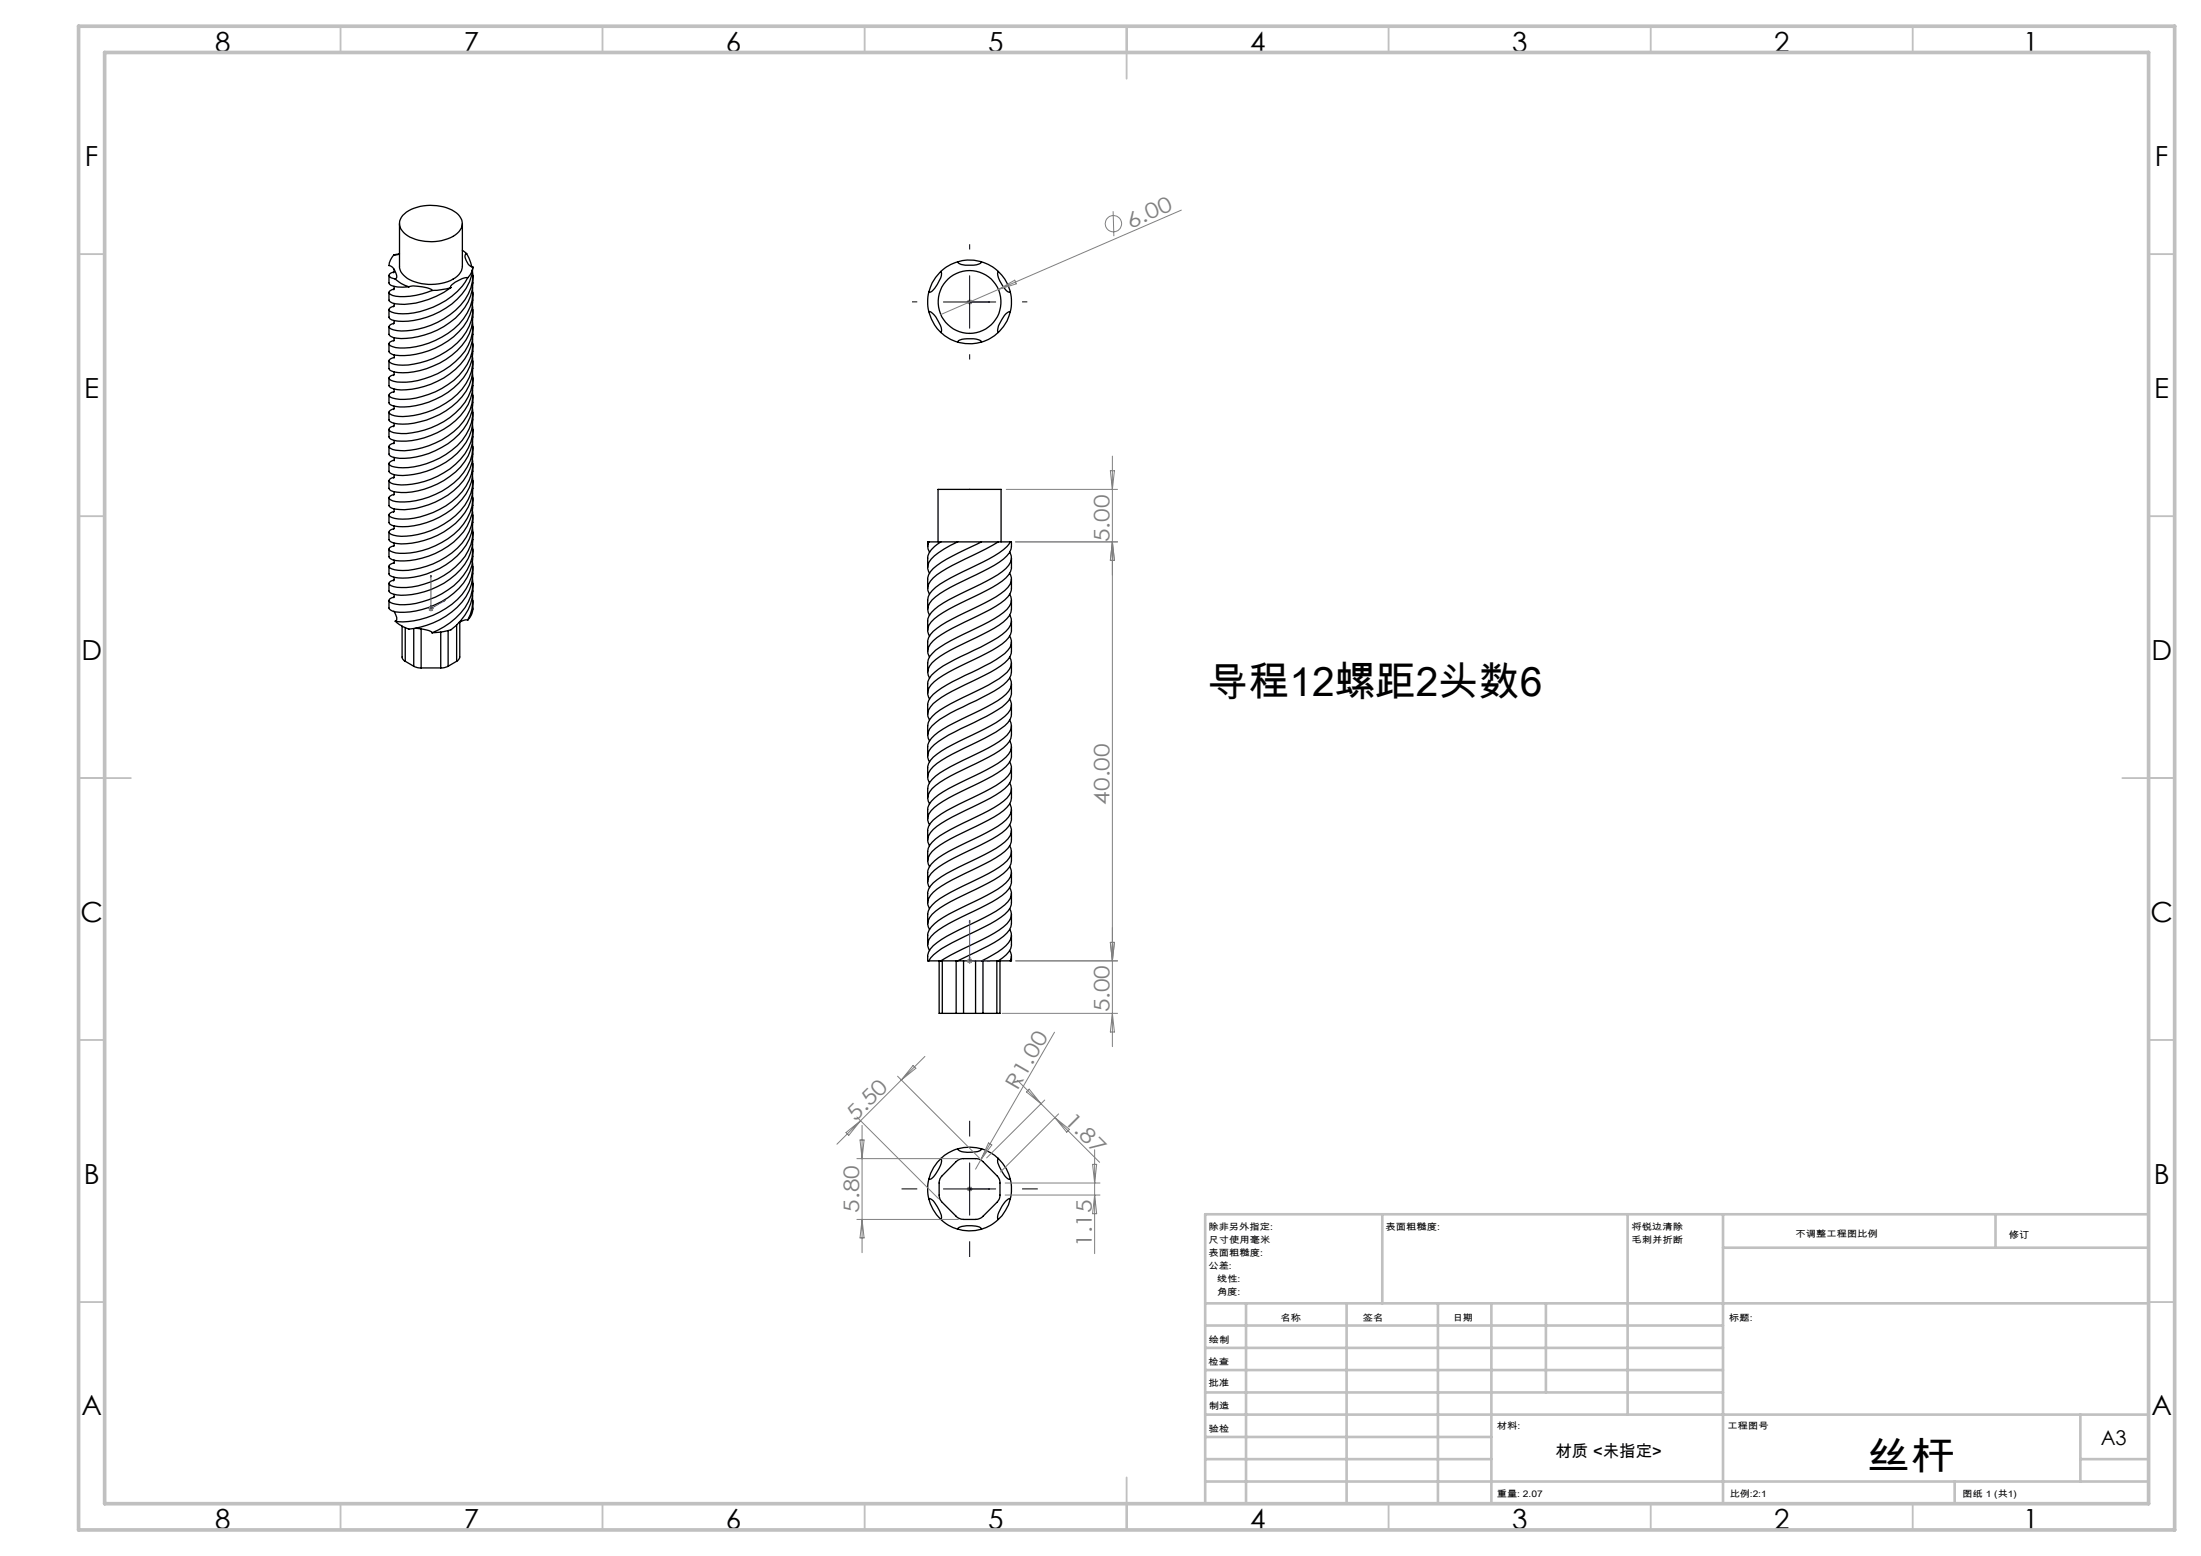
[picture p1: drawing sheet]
<svg xmlns="http://www.w3.org/2000/svg" width="420mm" height="297mm" viewBox="0 0 420 297" stroke-linecap="round" stroke-linejoin="round" font-family="sans-serif">
<g fill="none" stroke="#000" stroke-width=".25">
<path d="M74.2 52.6v1.4a1.57 1.57 0 0 0 1.7 .8l2.1-.1M74.2 55.8v1.5M74.2 59.1v1.4M75.2 51.4l-.1 .7M75.2 54.6l-.1 .7M75.2 57.9l-.1 .7M75.2 48.6a3.4 3.4 0 0 0-1 2.1 2.07 2.07 0 0 1 1.4 2.4l-.2 .2M75.2 51.9a1.07 1.07 0 0 0-1 .7 1.28 1.28 0 0 0 1.2 .7M75.2 55.2a.82 .82 0 0 0-.9 .8 2.68 2.68 0 0 0 2 .6 15 15 0 0 0 6.1-1.1M75.4 53.3a6.3 6.3 0 0 0 2.6 1.4M76.2 48.5l-1 .1M76.2 42.7v8.1a3.7 3.7 0 0 0 3.1 3 8.9 8.9 0 0 0 8-1.1l.8-1 .1-.8v-8.2"/>
<path d="M76.8 41.1a8.6 8.6 0 0 1 8.9-1.2 3.4 3.4 0 0 1 2.5 2.9 4 4 0 0 1-3.3 3 9 9 0 0 1-7.5-1.1 2.31 2.31 0 0 1-.6-3.6zM78 54.7a6.9 6.9 0 0 1 4.4 .7v.1M86 54.9a14.3 14.3 0 0 1-11.1 3l-.6-.5v-.1M86 54.9l-1.7 .4-1.9 .2M88.2 47.8l.8 .6M89 48.4l-.2 .1a2.2 2.2 0 0 0 1.4 2.5M89 48.4l.5 .9 .5 1.6M89.3 53a4.4 4.4 0 0 0-3.3 1.6v.3M89.3 53a14.6 14.6 0 0 1-11.4 6.9 6.5 6.5 0 0 1-3.5-.5l-.2-.2a.96 .96 0 0 1 1-.7M90.1 51.6a9 9 0 0 1-4.2 8.5 14.5 14.5 0 0 1-10.8 2.9l-.5-.2-.4-.4a1.19 1.19 0 0 1 1-.7M90.1 58.2a8.9 8.9 0 0 1-3.9 8.2 15.3 15.3 0 0 1-10.9 3.2l-.5-.2-.6-.4a1.04 1.04 0 0 1 1-.8M90.2 54.9a8.8 8.8 0 0 1-3.6 7.9 15.5 15.5 0 0 1-11.1 3.6l-1.2-.6-.1-.3 .2-.2 .8-.3"/>
<path d="M90.2 57.3a9.5 9.5 0 0 1-4.7 7.8 14.5 14.5 0 0 1-10.6 2.6l-.6-.5v-.1M90.2 52.6a9.6 9.6 0 0 1-4.4 9 15 15 0 0 1-10.7 2.8l-.5-.2-.4-.4v-1.4M90.2 51a10.8 10.8 0 0 1-6.3 8.5 13.5 13.5 0 0 1-9.1 1.6l-.4-.2-.1-.4M90.2 51a3.2 3.2 0 0 1-.9 2M90.2 55.8v1.5M90.2 59.1v1.4M177.2 59.5h.1a2.72 2.72 0 0 1 1.7 1.8 2.49 2.49 0 0 1 .6 2.1l-.1 .1M177.2 59.5a8.5 8.5 0 0 0 2.3 4M177.2 55.8a8.2 8.2 0 0 0 0 3.7M179.5 51.8v.1a1.26 1.26 0 0 1-.2 1.6 3.5 3.5 0 0 1-2 2.3h-.1M179.5 51.8a8.1 8.1 0 0 0-2.3 4M182.7 50a1.58 1.58 0 0 0 1.5 .6 5.6 5.6 0 0 0 2.9-.3l.2-.3"/>
<path d="M182.7 50a7.3 7.3 0 0 1 4.6 0M182.7 50a8.1 8.1 0 0 0-3.2 1.8M187.3 50a8.1 8.1 0 0 1 3.2 1.8M190.5 51.8a1.13 1.13 0 0 0 0 1.3l.3 .5a4.5 4.5 0 0 0 1.7 2.2h.3M190.5 51.8a7.6 7.6 0 0 1 2.3 4M192.8 59.5h-.3a5.5 5.5 0 0 0-2.1 3.7l.1 .3M192.8 59.5a7.3 7.3 0 0 1-2.3 3.9M192.8 55.8a8.2 8.2 0 0 1 0 3.7M74.2 65.6v1.5M74.2 68.9v1.4M74.2 75.4v1.5M74.2 78.7v1.4"/>
<path d="M75.2 64.4l-.1 .7M75.2 61.2l-.1 .6M75.2 71l-.1 .7M75.2 74.3l-.1 .6M75.2 77.5l-.1 .7M75.2 67.7v.6M90.1 68a8.9 8.9 0 0 1-3.9 8.2 15.3 15.3 0 0 1-10.9 3.2l-.5-.2-.6-.4a1.04 1.04 0 0 1 1-.8M90.1 77.8a8.9 8.9 0 0 1-3.9 8.1 14.9 14.9 0 0 1-10.9 3.2l-.5-.1-.6-.4a1.04 1.04 0 0 1 1-.8M90.2 74.5a8.7 8.7 0 0 1-3.6 7.9 15.5 15.5 0 0 1-11.1 3.5 1.21 1.21 0 0 1-1.3-.8l.6-.4 .4-.1M90.2 71.3a9.2 9.2 0 0 1-4.3 8.4 15 15 0 0 1-10.8 2.9l-.5-.2-.4-.5a1.07 1.07 0 0 1 1-.6M90.2 61.5a9.2 9.2 0 0 1-4.3 8.4 14.5 14.5 0 0 1-10.8 2.9l-.5-.2-.4-.5 .4-.4 .6-.2M90.2 64.7a8.8 8.8 0 0 1-3.6 7.9 15.7 15.7 0 0 1-11.1 3.5 1.15 1.15 0 0 1-1.3-.8l.6-.4 .4-.1"/>
<path d="M90.2 70.3a9.7 9.7 0 0 1-5.1 8.1 15.4 15.4 0 0 1-9.8 2.4l-.9-.4-.1-.3M90.2 60.5a9.7 9.7 0 0 1-5.1 8.1 14.8 14.8 0 0 1-9.8 2.4l-.9-.3-.1-.4M90.2 67.1a9.6 9.6 0 0 1-4.7 7.8 15.3 15.3 0 0 1-10 2.7 1.11 1.11 0 0 1-1.2-.7M90.2 76.9a9.6 9.6 0 0 1-4.7 7.8 15.3 15.3 0 0 1-10 2.7 1.11 1.11 0 0 1-1.2-.7M90.2 72.1a9.6 9.6 0 0 1-4.4 9.1 14.7 14.7 0 0 1-10.7 2.8l-.5-.1-.4-.5v-1.5M90.2 62.4a9.6 9.6 0 0 1-4.4 9 15.6 15.6 0 0 1-10.1 3 1.6 1.6 0 0 1-1.5-.8v-1.5M90.2 65.6v1.5M90.2 68.9v1.4M90.2 75.4v1.5M90.2 78.7v1.4M179.5 63.5a8.1 8.1 0 0 0 3.2 1.8M182.7 65.3l.1-.1a1.34 1.34 0 0 1 1.2-.5 4.1 4.1 0 0 1 3.3 .5v.1"/>
<path d="M182.7 65.3a8.1 8.1 0 0 0 4.6 0M190.5 63.5a8.1 8.1 0 0 1-3.2 1.8M74.2 85.2v1.5M74.2 88.5v1.5M74.2 95v1.5M74.2 98.3v1.4M75.2 84.1l-.1 .6M75.2 80.8l-.1 .7M75.2 90.6l-.1 .7M75.2 93.8l-.1 .7M75.2 97.1l-.1 .7M75.2 87.3v.6"/>
<path d="M90.1 87.6a8.9 8.9 0 0 1-3.9 8.1 14.9 14.9 0 0 1-10.9 3.3l-.9-.4-.2-.2a.96 .96 0 0 1 1-.8M90.1 97.4a8.9 8.9 0 0 1-3.9 8.1 15.3 15.3 0 0 1-10.9 3.3l-.9-.4-.2-.2a1.04 1.04 0 0 1 1-.8M90.2 94a8.8 8.8 0 0 1-3.6 8 15.5 15.5 0 0 1-11.1 3.5l-1.2-.5-.1-.3 .2-.2 .8-.3M90.2 90.9a9.1 9.1 0 0 1-4.3 8.4 14.5 14.5 0 0 1-10.8 2.9l-.5-.2-.4-.4a1.19 1.19 0 0 1 1-.7M90.2 81.1a9.2 9.2 0 0 1-4.3 8.4 15 15 0 0 1-10.8 2.9l-.5-.2-.4-.4a1.07 1.07 0 0 1 1-.7M90.2 84.3a8.7 8.7 0 0 1-3.6 7.9 15 15 0 0 1-11.7 3.4l-.6-.4a.82 .82 0 0 1 .9-.8M90.2 89.9a9.7 9.7 0 0 1-5.1 8.1 13.8 13.8 0 0 1-10.3 2.3l-.4-.3-.1-.3M90.2 80.1a9.8 9.8 0 0 1-5.1 8.1 15.4 15.4 0 0 1-9.8 2.4l-.9-.4-.1-.2M90.2 99.7a9.7 9.7 0 0 1-5.1 8.1 14.8 14.8 0 0 1-9.8 2.4l-.9-.3-.1-.4M90.2 86.7a9.6 9.6 0 0 1-4.7 7.8 14.2 14.2 0 0 1-10.6 2.5l-.6-.4v-.1M90.2 96.5a9.5 9.5 0 0 1-4.7 7.8 14.5 14.5 0 0 1-10.6 2.6l-.6-.5v-.1M90.2 91.8a9.6 9.6 0 0 1-4.4 8.9 15 15 0 0 1-10.7 2.9l-.5-.2-.4-.4v-1.4"/>
<path d="M90.2 81.9a9.5 9.5 0 0 1-4.4 9 14.5 14.5 0 0 1-10.7 2.9l-.5-.1-.4-.5v-1.4M90.2 85.2v1.5M90.2 88.5v1.5M90.2 95v1.5M90.2 98.3v1.4M74.2 104.8v1.5M74.2 108.1v1.4M75.1 116.7h.1a1.6 1.6 0 0 1 .4 1.8l-.2 .1M75.2 103.6l-.1 .7M75.2 100.4l-.1 .6M75.2 110.2l-.1 .7M75.2 113.4l-.1 .7"/>
<path d="M75.2 106.9v.6M76.7 119.5v6l.3 .5 .3 .2M77.3 119.8v6.4M79 120v7.2M79.2 119.9a5.8 5.8 0 0 1 3.2 .8v.1M87.1 119.3v6.9M87.7 118.7v6.7l-.2 .5-.4 .3M89.3 118.4l-.1-.1a2.21 2.21 0 0 0-1.6 .5M90.1 107.2a8.9 8.9 0 0 1-3.9 8.2 15.3 15.3 0 0 1-10.8 3.2M90.2 113.7a8 8 0 0 1-.9 4.7M90.2 110.5a9.2 9.2 0 0 1-4.3 8.4l-1.2 .8-2.3 1.1M90.2 100.7a9.2 9.2 0 0 1-4.3 8.4 14.5 14.5 0 0 1-10.8 2.9l-.5-.2-.4-.5 .4-.4 .6-.2"/>
<path d="M90.2 103.9a8.8 8.8 0 0 1-3.6 7.9 15.7 15.7 0 0 1-11.1 3.5 1.15 1.15 0 0 1-1.3-.8l.2-.2 .8-.3M90.2 109.5a9.7 9.7 0 0 1-5.1 8.1 16.3 16.3 0 0 1-7.1 2.5 7.8 7.8 0 0 1-2.6-1.5M90.2 106.3a9.6 9.6 0 0 1-4.7 7.8 14.5 14.5 0 0 1-10.6 2.6l-.7-.6v-1.5M90.2 116.1a2.97 2.97 0 0 1-.9 2.3M90.2 111.3a9.7 9.7 0 0 1-4.2 8.9l-1.7 .4-1.9 .2M90.2 101.6a9.6 9.6 0 0 1-4.4 9 15.6 15.6 0 0 1-10.1 3 1.6 1.6 0 0 1-1.5-.8v-1.5M90.2 104.8v1.5M90.2 108.1v1.4M90.2 114.6v1.5M177.2 103.4h2.3M177.2 103.4l-.2 .7 .1 .7 .3 .6M177.2 103.4h-.2v.9"/>
<path d="M179 103.4v-10h12v10M179.5 103.4a4.4 4.4 0 0 0-2.5 4.9M179.5 103.4h3.2M182.7 103.4a12.6 12.6 0 0 0-5.4 3.9 1.96 1.96 0 0 0 .1 2.1M182.7 103.4h4.6M187.3 103.4a60.5 60.5 0 0 0-8.5 4.5 3.9 3.9 0 0 0-1.8 4.4M187.3 103.4h3.2M190.5 103.4h2.3M190.5 103.4l-2.4 1.4a77.8 77.8 0 0 0-9.3 4.9 3.4 3.4 0 0 0-1.7 3l.3 .7M192.7 105.4a2.23 2.23 0 0 1-.8 3.1 39.7 39.7 0 0 1-8.5 4.8l-2.4 1.2a7.5 7.5 0 0 0-3.9 3.6l-.1 2.2M192.7 113.4a2.15 2.15 0 0 1-.5 2.9 33 33 0 0 1-8.4 4.8l-2.4 1.2a12.9 12.9 0 0 0-4 3l-.4 1.2v1.8M192.7 117.4a1.9 1.9 0 0 1-.2 2.5 16.1 16.1 0 0 1-5.4 3.6l-4.9 2.4a11.7 11.7 0 0 0-4.9 3.6l-.2 .6-.1 2.2"/>
<path d="M192.7 109.4a2.01 2.01 0 0 1-.4 2.7 28.7 28.7 0 0 1-8.1 4.8l-2.4 1.2a10.2 10.2 0 0 0-4.6 3.6l-.2 .6v2M192.8 103.4h.2a3.1 3.1 0 0 1-1.5 3.3 59.4 59.4 0 0 1-9 4.8l-1.1 .6a8.4 8.4 0 0 0-4.3 3.6l-.1 .6 .4 1.1M192.8 103.4a9.5 9.5 0 0 1-4.1 3.3l-1.2 .6a59.4 59.4 0 0 0-9 4.8 3.8 3.8 0 0 0-1.5 4.2M193 110.5a3.9 3.9 0 0 1-2 4.6l-3.1 1.8a75.7 75.7 0 0 0-9.1 4.8 3.4 3.4 0 0 0-1.7 3l.3 .7M193 114.5a4.1 4.1 0 0 1-2.3 4.8l-3.2 1.8a56.6 56.6 0 0 0-9 4.8 2.94 2.94 0 0 0-1.4 3l.3 .5M193 118.5a3.9 3.9 0 0 1-1.8 4.4 72.9 72.9 0 0 1-9.1 4.8l-1.1 .6a10.4 10.4 0 0 0-3.7 3 1.96 1.96 0 0 0 .1 2.1M193 106.5a3.9 3.9 0 0 1-1.8 4.4 72.9 72.9 0 0 1-9.1 4.8l-1.1 .6a10.4 10.4 0 0 0-3.7 3 1.96 1.96 0 0 0 .1 2.1M77.3 126.2l1.7 1M79 127.2l.6 .2 .8 .1M80.4 127.5h3.7M80.4 120v7.5M84.1 120.6v6.9"/>
<path d="M85.5 127.2l-.6 .2-.8 .1M85.5 120.4v6.8M87.1 126.2l-1.6 1M192.7 129.4a2.23 2.23 0 0 1-.8 3.1 39.7 39.7 0 0 1-8.5 4.8l-2.4 1.2a7.5 7.5 0 0 0-3.9 3.6l-.1 2.2M192.7 137.4a2.2 2.2 0 0 1-.5 2.9 33 33 0 0 1-8.4 4.8l-2.4 1.2a11.6 11.6 0 0 0-4 3l-.4 1.2v1.8M192.7 125.4a2.2 2.2 0 0 1-.5 2.9 33 33 0 0 1-8.4 4.8l-2.4 1.2a11.6 11.6 0 0 0-4 3l-.4 1.2v1.8M192.7 121.4a2.01 2.01 0 0 1-.4 2.7 19.1 19.1 0 0 1-5.6 3.6 37.4 37.4 0 0 0-8.6 4.8 3.7 3.7 0 0 0-1.1 3.8M192.7 133.4a2.38 2.38 0 0 1-1 3.3 47.5 47.5 0 0 1-8.7 4.8l-1.2 .6a10.2 10.2 0 0 0-4.6 3.6l-.2 .6v2M193 126.5a4.1 4.1 0 0 1-2.3 4.8 94.9 94.9 0 0 1-9.3 4.8 11.9 11.9 0 0 0-4 3 2.02 2.02 0 0 0 0 2.3M193 134.5a3.9 3.9 0 0 1-2 4.6 114.1 114.1 0 0 1-10.3 5.4 8.4 8.4 0 0 0-3.5 3 1.86 1.86 0 0 0 .2 1.9M193 122.5a3.9 3.9 0 0 1-2 4.6l-3.1 1.8a69.3 69.3 0 0 0-9.1 4.8 3.4 3.4 0 0 0-1.7 3l.3 .7M193 138.5a4.2 4.2 0 0 1-2.3 4.8l-3.2 1.8a56.6 56.6 0 0 0-9 4.8 2.94 2.94 0 0 0-1.4 3l.3 .5"/>
<path d="M193 130.5a4 4 0 0 1-1.8 4.4 88 88 0 0 1-9.1 4.8l-1.1 .6a11.1 11.1 0 0 0-3.7 3 1.89 1.89 0 0 0 .1 2.1M192.7 153.4a2.23 2.23 0 0 1-.8 3.1 39.7 39.7 0 0 1-8.5 4.8l-2.4 1.2a7.5 7.5 0 0 0-3.9 3.6l-.1 2.2M192.7 149.4a2.15 2.15 0 0 1-.5 2.9 33 33 0 0 1-8.4 4.8l-2.4 1.2a11.6 11.6 0 0 0-4 3l-.4 1.2v1.8M192.7 141.4a2.23 2.23 0 0 1-.8 3.1 39.7 39.7 0 0 1-8.5 4.8l-2.4 1.2a7.5 7.5 0 0 0-3.9 3.6l-.1 2.2M192.7 145.4a2.38 2.38 0 0 1-1 3.3 47.5 47.5 0 0 1-8.7 4.8l-1.2 .6a10.2 10.2 0 0 0-4.6 3.6l-.2 .6v2M192.7 157.4a2.38 2.38 0 0 1-1 3.3 47.5 47.5 0 0 1-8.7 4.8l-1.2 .6a10.2 10.2 0 0 0-4.6 3.6l-.2 .6v2M193 150.5a3.8 3.8 0 0 1-1.5 4.2 59.4 59.4 0 0 1-9 4.8l-1.1 .6a8.4 8.4 0 0 0-4.3 3.6l-.1 .6 .4 1.1M193 158.5a3.9 3.9 0 0 1-2 4.6l-3.1 1.8a75.7 75.7 0 0 0-9.1 4.8 3.4 3.4 0 0 0-1.7 3l.3 .7M193 146.5a3.9 3.9 0 0 1-2 4.6l-3.1 1.8a75.7 75.7 0 0 0-9.1 4.8 3.4 3.4 0 0 0-1.7 3l.3 .7M193 142.5a3.9 3.9 0 0 1-1.8 4.4 72.9 72.9 0 0 1-9.1 4.8l-1.1 .6a10.4 10.4 0 0 0-3.7 3 1.89 1.89 0 0 0 .1 2.1M193 154.5a3.9 3.9 0 0 1-1.8 4.4 72.9 72.9 0 0 1-9.1 4.8l-1.1 .6a10.4 10.4 0 0 0-3.7 3 1.89 1.89 0 0 0 .1 2.1M192.7 177.4a2.23 2.23 0 0 1-.8 3.1l-1.5 1.2-3.1 1.7"/>
<path d="M192.7 161.4a2.15 2.15 0 0 1-.5 2.9 33 33 0 0 1-8.4 4.8l-2.4 1.2a11.6 11.6 0 0 0-4 3l-.4 1.2v1.8M192.7 173.4a2.15 2.15 0 0 1-.5 2.9 33 33 0 0 1-8.4 4.8l-4.3 2.3M192.7 165.4a2.23 2.23 0 0 1-.8 3.1 39.7 39.7 0 0 1-8.5 4.8l-2.4 1.2a7.5 7.5 0 0 0-3.9 3.6l-.1 2.2M192.7 169.4a2.38 2.38 0 0 1-1 3.3 47.5 47.5 0 0 1-8.7 4.8l-1.2 .6a10.2 10.2 0 0 0-4.6 3.6l-.2 .6v1.1h.2M193 174.5a4.2 4.2 0 0 1-2.3 4.8l-2.1 1.2-5.9 2.9M193 170.5a3.9 3.9 0 0 1-2 4.6l-3.1 1.8a74 74 0 0 0-9 4.8l-1.3 1.1-.4 .6M193 162.5a4.2 4.2 0 0 1-2.3 4.8l-3.2 1.8a56.6 56.6 0 0 0-9 4.8 2.94 2.94 0 0 0-1.4 3l.3 .5M193 166.5a3.9 3.9 0 0 1-1.8 4.4 72.9 72.9 0 0 1-9.1 4.8l-1.1 .6a10.4 10.4 0 0 0-3.7 3 1.96 1.96 0 0 0 .1 2.1M193 178.5a3.7 3.7 0 0 1-1.7 4.3l-.8 .6M177.2 183.4h2.3M179.2 183.4v10h.6M179.5 183.4h3.2"/>
<path d="M179.8 193.4h2.7M179.8 183.4v10M182.5 193.4h1.4M182.5 183.4v10M182.7 183.4h4.6M183.9 183.4v10M183.9 193.4h2.3M186.2 193.4h1.4M186.2 183.4v10M187.3 183.4h3.2M187.6 193.4h2.6M187.6 183.4v10"/>
<path d="M190.2 183.4v10M190.5 183.4h2.3M190.8 183.4v10h-.6M192.7 181.4a1.83 1.83 0 0 1 .1 2M193 182.5v.9h-.2M182.7 219.3l.2 .2a5.2 5.2 0 0 0 4.3 0l.1-.1a7 7 0 0 1 3.2 1.7M182.7 219.3a8.3 8.3 0 0 1 4.6 0M182.7 219.3a8.1 8.1 0 0 0-3.2 1.8l.2 .3a5.6 5.6 0 0 1-2.1 3.7h-.4M177.2 228.8a8.2 8.2 0 0 0 2.3 4M177.2 228.8a.99 .99 0 0 1 1.1 .7 5.4 5.4 0 0 1 1.3 3.1l-.1 .2M177.2 225.1a8.2 8.2 0 0 0 0 3.7M179.5 221.2a7.8 7.8 0 0 0-2.3 3.9"/>
<path d="M179.5 232.8a7.6 7.6 0 0 0 3.2 1.8M182.5 221.7a1.91 1.91 0 0 1 1.4-.5h2.3a1.91 1.91 0 0 1 1.4 .5l2.6 2.7a1.78 1.78 0 0 1 .6 1.4v2.3a1.78 1.78 0 0 1-.6 1.4l-2.8 2.8-.6 .4-.6 .1h-2.3l-1-.3-3.1-3a1.78 1.78 0 0 1-.6-1.4v-2.3a1.78 1.78 0 0 1 .6-1.4zM182.7 234.6v-.1a1.89 1.89 0 0 1 1.8-.5l2 .1 .6 .2 .2 .3M182.7 234.6a7.9 7.9 0 0 0 4.6 0M190.5 221.1a7.8 7.8 0 0 1 2.3 4M190.5 221.1l-.1 .4a6.1 6.1 0 0 0 2.1 3.6h.3M190.5 232.8a7.6 7.6 0 0 1-3.2 1.8M192.8 228.8h-.1a5.1 5.1 0 0 0-2.3 3.7l.1 .3M192.8 228.8a8.2 8.2 0 0 1-2.3 4M192.8 225.1a8.2 8.2 0 0 1 0 3.7"/>
<circle cx="185" cy="57.6" r="6"/>
</g>
<g fill="none" stroke="#808080" stroke-width=".19">
<path d="M184.5 57.6h1M184.7 57.3l.7 .7M185 57.1v1M185.4 57.3l-.7 .7M190.5 55.2l3.1-1.7 .3 .7zM212.4 40.3l.1 4.8M225.4 40.1l-45.9 19.9M192 93.4h21.3M211.9 89.8h.8l-.4 3.6zM212.3 87.1v112.7M81.7 116.2h1M81.9 115.8l.7 .7"/>
<path d="M82.2 115.7v1M82.6 115.8l-.7 .7M193.8 103.4h19.5M212.3 103.4l.4 3.6h-.8zM211.9 179.9h.8l-.4 3.5zM184.5 183.4h1M184.7 183.1l.7 .7M185 182.9v1M185.4 183.1l-.7 .7M191.2 193.4h22.1M193.8 183.4h19.5M201.2 197l-14.1 24.4"/>
<path d="M212.3 193.4l.4 3.6h-.8zM161.4 216.2l2.8-2.3-2.2 2.8zM163.5 213.2l15.6 15.6M164.1 217.6h.8l-.4 3.6zM164.2 213.9l-4.5 4.5M164.5 214.8v24.3M171.3 205.4l15.6 15.6M174.2 203.4l.6 .5-2.8 2.3zM176.5 201.6l-12.3 12.3M188.6 218.2l.7 .3-2.2 2.9zM194.1 206.2l4.5 4.5M195.9 208.4l.5-.5 2.2 2.8z"/>
<path d="M198.6 210.7l11.2 11.2M199.4 210l-11.1 11M201.3 213.3l2.8 2.3-.5 .5zM202 212.6l-11.1 11.1M208.9 219.5v19.8M163.5 221.2h19.4M163.5 232.8h19.4M164.5 232.8l.4 3.5h-.8zM184.5 226.9h1M184.7 226.6l.7 .7M185 226.4v1M185.4 226.6l-.7 .7"/>
<path d="M187.1 221.4l-.9 1.8M191.8 225.8h18.1M191.8 228.1h18.1M208.5 222.2h.8l-.4 3.6zM208.9 228.1l.4 3.6h-.8z"/>
<circle cx="212.5" cy="42.7" r="1.56"/>
</g>
<g fill="none" stroke="#00f" stroke-width=".19">
<path d="M184.9 57.6h.2zM185 57.6h.1zM185 57.6h.1M185 57.6h3.9M185.4 57.6h-.2h.2M188.9 57.6h-.4h.4M82.2 109.8l.1 .3h-.1zM82.2 115.5v.2zM82.2 109.8v6.4M82.4 116h.1l-.1 .1zM82.5 116l-.3 .2M84.7 114.6h.3l-.3 .2z"/>
<path d="M85 114.6l-2.8 1.6M185 175.6l.1 .4h-.2zM185 175.6v7.8h3.9M185 182.6l.1 .2h-.1zM185.2 183.4h.2l-.2 .1zM188.5 183.3l.4 .1-.4 .1zM184.9 226.9h.2zM185 226.9h.1zM185 226.9h.1M185 226.9h3.9M185.4 226.9h-.2h.2M188.9 226.9h-.4h.4"/>
</g>
<path d="M175 57.6h-1M185 47.6v-1M195 57.6h1M185 67.6v1M185 216.9v-3M175 226.9h-3M185 236.9v3M195 226.9h3" fill="none" stroke="#000" stroke-width=".19" stroke-dasharray="15.2 1.3 1.3 1.3" stroke-linecap="butt"/>
<g fill="none" stroke="#c0c0c0" stroke-width=".35">
<path d="M65 5v5M115 5v5M165 5v5M215 5v10M265 5v5M315 5v5M365 5v5M15 48.5h5M410 48.5h5M15 98.5h5M410 98.5h5M15 148.5h10"/>
<path d="M405 148.5h10M15 198.5h5M410 198.5h5M15 248.5h5M410 248.5h5M65 287v5M115 287v5M165 287v5M215 282v10M265 287v5M315 287v5M365 287v5"/>
</g>
<g fill="none" stroke="#c0c0c0" stroke-width=".5">
<path d="M263.8 231.8v17M310.6 231.8v38.2M328.8 231.8v55.2M328.8 238.2h81.2M380.8 231.8v6.4M410 231.8h-180v55.2M230 248.8h180M230 257.3h98.8M230 253h98.8M237.8 248.8v38.2M257 248.8v38.2M274.4 248.8v38.2"/>
<path d="M284.6 248.8v38.2M295 248.8v17M230 265.8h98.8M230 261.5h98.8M230 278.5h54.6M230 274.3h54.6M230 270h180M397 278.5h13M397 270v12.8M230 282.8h180M373 282.8v4.2"/>
</g>
<path d="M15 5h400v287h-400zM20 10h390v277h-390z" fill="none" stroke="#c0c0c0" stroke-width=".7"/>
<path d="M180 57.6h10M185 52.6v10M180 226.9h10M185 222v9.9" fill="none" stroke="#000" stroke-width=".19"/>
<g fill="#00f">
<path d="M188.5 183.3l.4 .1-.4 .1zM185 175.6l.1 .4h-.2z"/>
<path d="M185.2 57.6h.2zM185 57.6h.1zM188.5 226.9h.4zM184.9 226.9h.2z"/>
<path d="M185.2 226.9h.2zM185 226.9h.1zM84.7 114.6h.3l-.3 .2zM82.2 109.8l.1 .3h-.1zM82.4 116h.1l-.1 .1zM82.2 115.5v.2z"/>
<path d="M185.2 183.4h.2l-.2 .1zM185 182.6l.1 .2h-.1zM188.5 57.6h.4zM184.9 57.6h.2z"/>
</g>
<text font-size="7.8" x="230.6" y="132.9">导程12螺距2头数6</text>
<text font-size="7.4" x="356.2" y="280.5">丝杆</text>
<g font-size="5.3">
<text x="41" y="9.9">8</text>
<text x="88.5" y="9.9">7</text>
<text x="138.5" y="9.9">6</text>
<text x="188.5" y="9.9">5</text>
<text x="238.5" y="9.9">4</text>
<text x="288.5" y="9.9">3</text>
<text x="338.5" y="9.9">2</text>
<text x="386" y="9.9">1</text>
<text x="16.2" y="31.7">F</text>
<text x="411.2" y="31.7">F</text>
<text x="16.1" y="75.9">E</text>
<text x="411.1" y="75.9">E</text>
<text x="15.5" y="125.9">D</text>
<text x="410.5" y="125.9">D</text>
<text x="15.4" y="175.9">C</text>
<text x="410.4" y="175.9">C</text>
<text x="16" y="225.9">B</text>
<text x="411" y="225.9">B</text>
<text x="15.5" y="270.2">A</text>
<text x="410.5" y="270.2">A</text>
<text x="41" y="291.9">8</text>
<text x="88.5" y="291.9">7</text>
<text x="138.5" y="291.9">6</text>
<text x="188.5" y="291.9">5</text>
<text x="238.5" y="291.9">4</text>
<text x="288.5" y="291.9">3</text>
<text x="338.5" y="291.9">2</text>
<text x="386" y="291.9">1</text>
</g>
<g font-size="4.1" fill="#808080">
<text x="215.7" y="43.6" transform="rotate(-23 215.7 43.6)">6.00</text>
<text x="211.7" y="103.5" transform="rotate(-90 211.7 103.5)">5.00</text>
<text x="211.7" y="153.6" transform="rotate(-90 211.7 153.6)">40.00</text>
<text x="211.7" y="193.2" transform="rotate(-90 211.7 193.2)">5.00</text>
<text x="194.2" y="208.2" transform="rotate(-60 194.2 208.2)">R1.00</text>
<text x="163.2" y="214.1" transform="rotate(-45 163.2 214.1)">5.50</text>
<text x="202.9" y="214.1" transform="rotate(45 202.9 214.1)">1.87</text>
<text x="163.9" y="231.4" transform="rotate(-90 163.9 231.4)">5.80</text>
<text x="208.3" y="238" transform="rotate(-90 208.3 238)">1.15</text>
</g>
<text font-size="3.9" x="400.9" y="275.8">A3</text>
<text font-size="3.2" x="296.8" y="278.1">材质 &lt;未指定&gt;</text>
<g font-size="1.7">
<text x="230.6" y="234.8">除非另外指定:</text>
<text x="230.6" y="237.3">尺寸使用毫米</text>
<text x="230.6" y="239.8">表面粗糙度:</text>
<text x="264.4" y="234.8">表面粗糙度:</text>
<text x="311.3" y="234.7">将锐边清除</text>
<text x="311.3" y="237.2">毛刺并折断</text>
<text x="342.6" y="236.2">不调整工程图比例</text>
<text x="383.3" y="236.4">修订</text>
<text x="230.6" y="242.3">公差:</text>
<text x="232.2" y="244.8">线性:</text>
<text x="232.2" y="247.3">角度:</text>
<text x="230.7" y="256.3">绘制</text>
<text x="244.3" y="252.2">名称</text>
<text x="260" y="252.1">签名</text>
<text x="277.2" y="252.1">日期</text>
<text x="330" y="252.1">标题:</text>
<text x="230.6" y="260.5">检查</text>
<text x="230.6" y="264.5">批准</text>
<text x="230.7" y="269">制造</text>
<text x="230.7" y="273.3">验检</text>
<text x="285.6" y="272.7">材料:</text>
<text x="329.6" y="272.7">工程图号</text>
<text x="285.6" y="285.7">重量: 2.07</text>
<text x="330.1" y="285.8">比例:2:1</text>
<text x="374.5" y="285.8">图纸 1 (共1)</text>
</g>
</svg>
